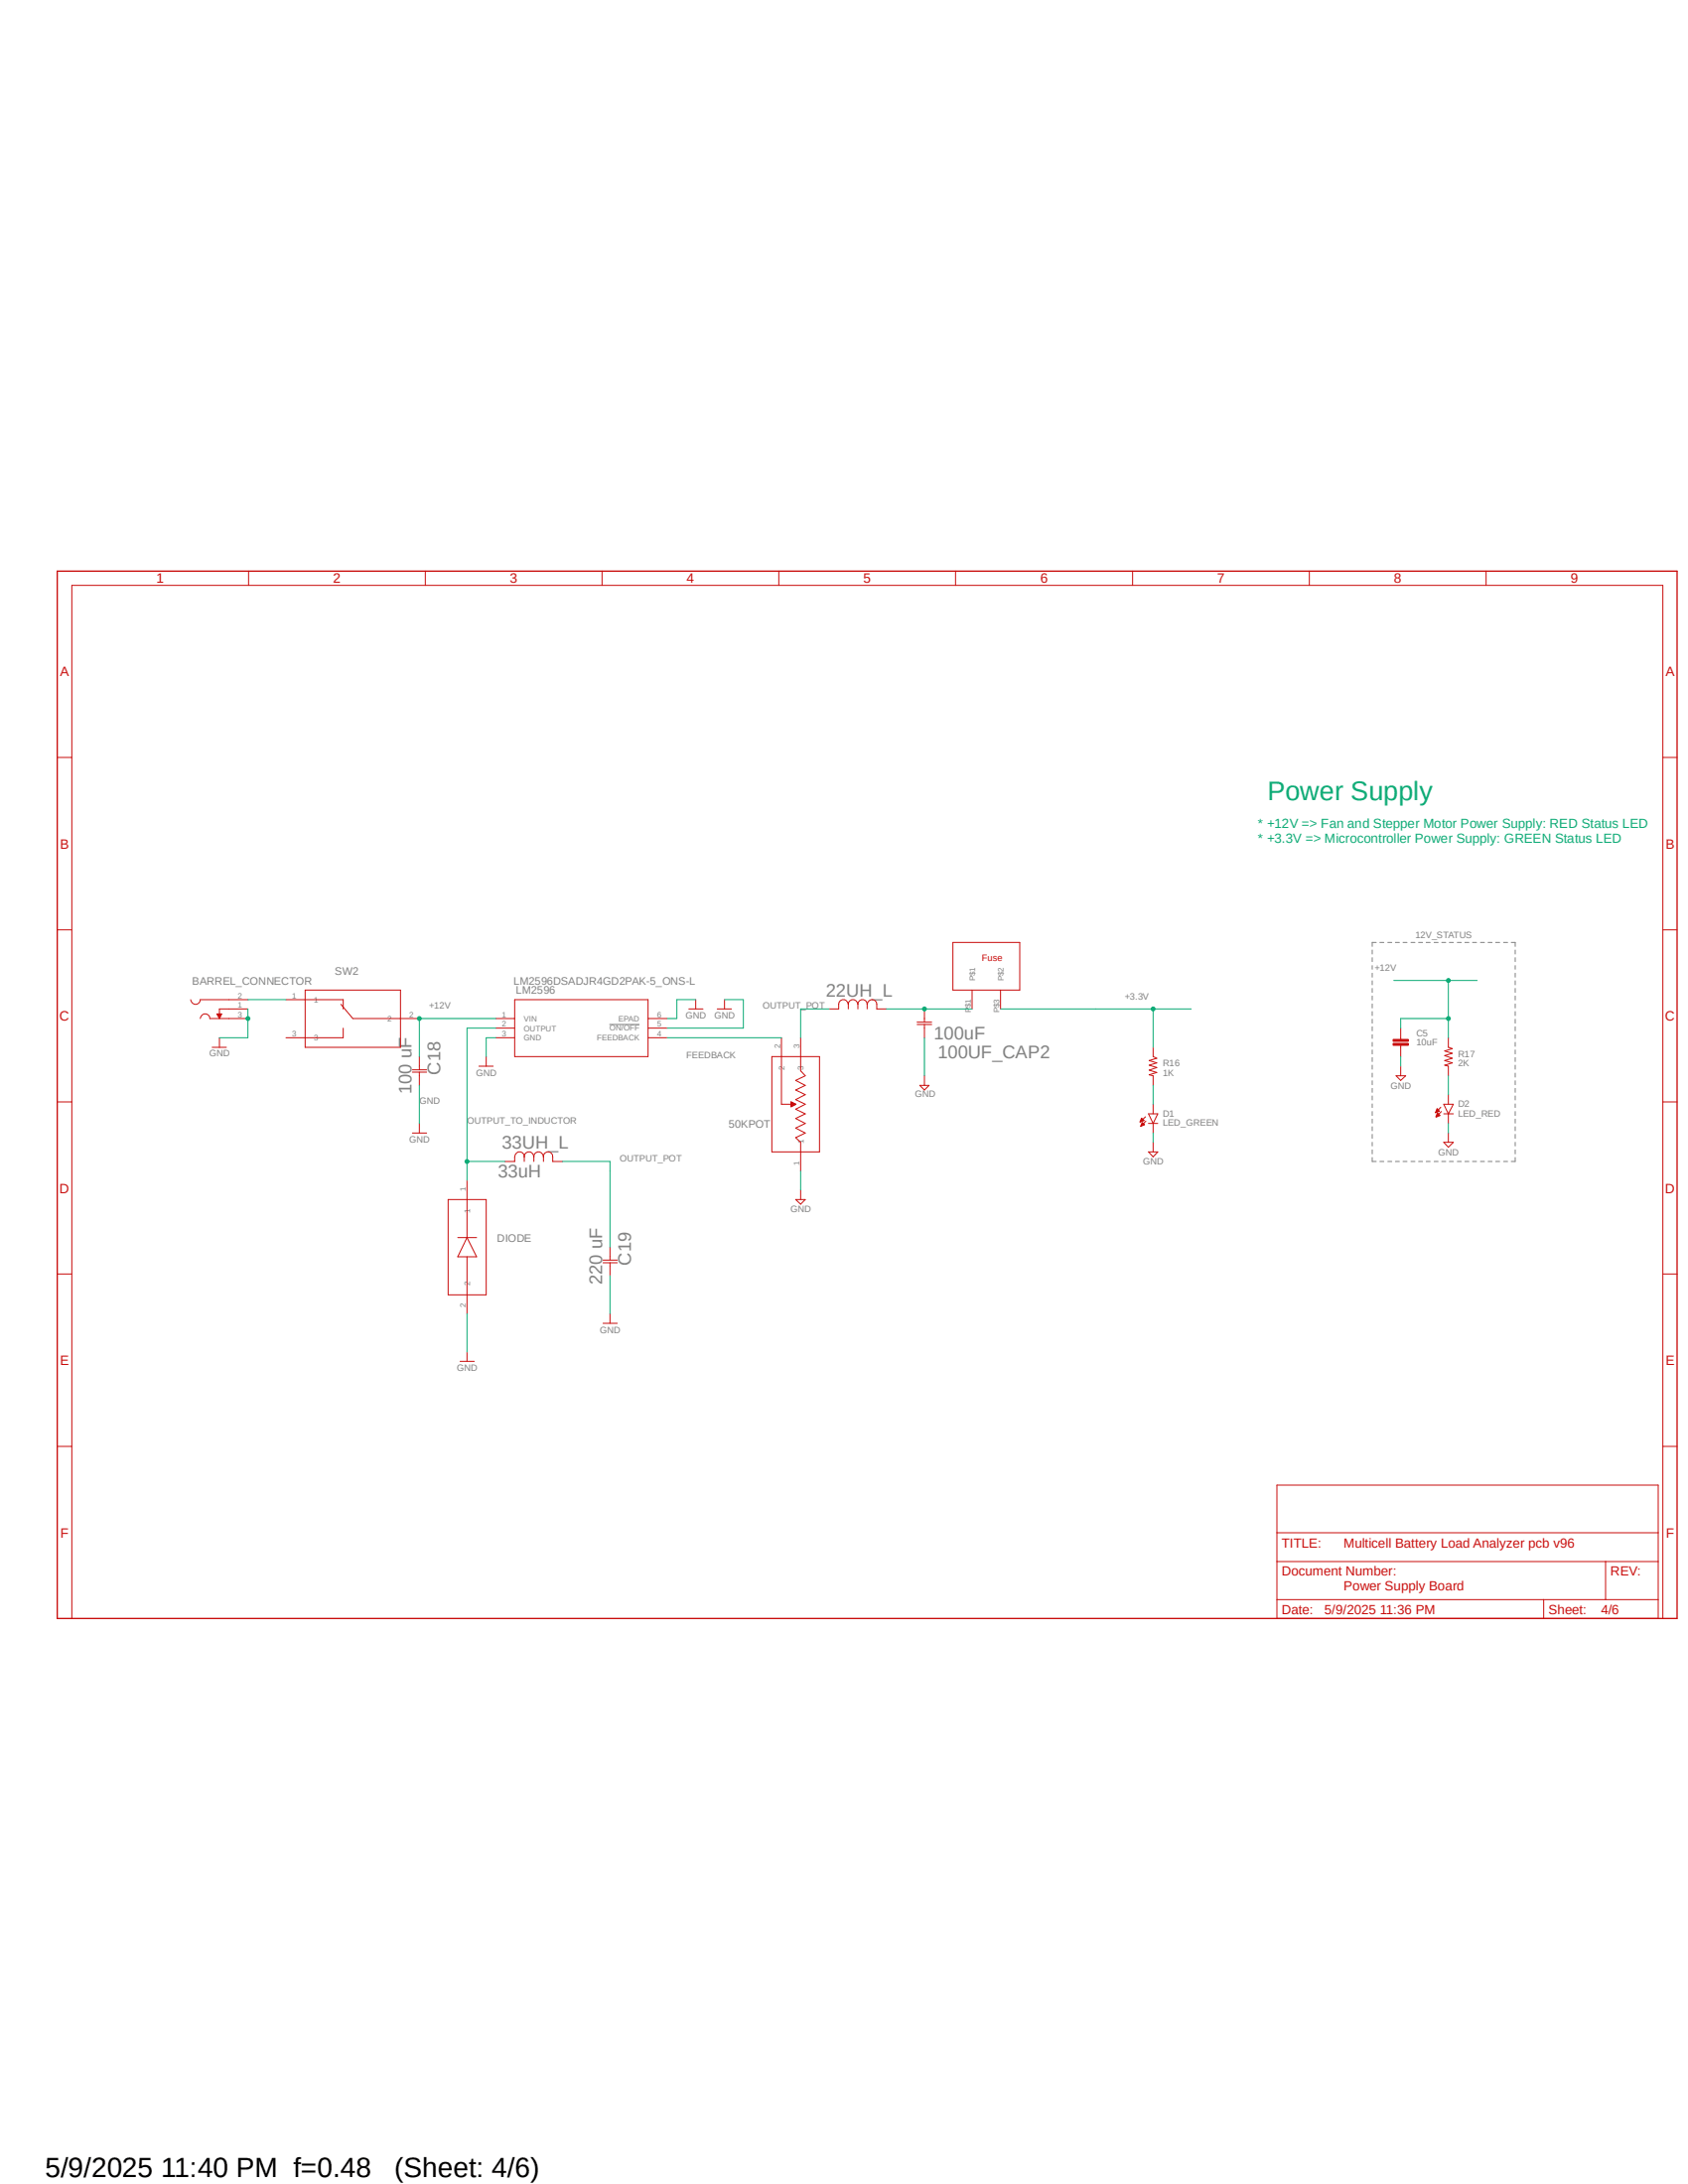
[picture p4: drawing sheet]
<svg xmlns="http://www.w3.org/2000/svg" width="216mm" height="279mm" viewBox="0 0 216 279" stroke-linecap="round" stroke-linejoin="round" font-family="sans-serif">
<path d="M7.1 72.9l207.6 134.5M214.7 72.9l-207.6 134.5" fill="none" stroke="#fff" stroke-width=".13"/>
<g fill="none" stroke="#808080" stroke-width=".13">
<path d="M77.9 131.1h3.9M175.5 121.5v.5M175.5 122.5v.5M175.5 123.5v.5M175.5 124.5v.5M175.5 125.5v.5M175.5 126.4v.6M175.5 127.4v.5M175.5 128.4v.5M175.5 129.4v.5M175.5 130.4v.5M175.5 131.4v.5"/>
<path d="M175.5 132.4v.4M175.5 133.3v.6M175.5 134.3v.5M175.5 135.3v.5M175.5 136.3v.5M175.5 137.3v.5M175.5 138.3v.5M175.5 139.2v.5M176 120.6h-.5v.5M176.5 120.6h.5M177.5 120.6h.5M178.5 120.6h.5"/>
<path d="M179.5 120.6h.5M180.5 120.6h.5M181.4 120.6h.5M182.4 120.6h.5M183.4 120.6h.5M184.4 120.6h.5M185.4 120.6h.5M186.4 120.6h.5M187.4 120.6h.5M188.3 120.6h.5M189.4 120.6h.5M190.3 120.6h.5"/>
<path d="M191.3 120.6h.5M192.3 120.6h.5M193.3 120.6h.5v.5M193.8 121.5v.5M193.8 122.5v.5M193.8 123.5v.5M193.8 124.5v.5M193.8 125.5v.5M193.8 126.4v.6M193.8 127.4v.5M193.8 128.4v.5M193.8 129.4v.5"/>
<path d="M193.8 130.4v.5M193.8 131.4v.5M193.8 132.4v.4M193.8 133.3v.6M193.8 134.3v.5M193.8 135.3v.5M193.8 136.3v.5M193.8 137.3v.5M193.8 138.3v.5M193.8 139.2v.5M175.5 140.2v.5M175.5 141.2v.5"/>
<path d="M175.5 142.2v.5M175.5 143.2v.5M175.5 144.1v.6M175.5 145.1v.5M175.5 146.1v.5M175.5 147.1v.5M175.5 148.1v.5h.5M176.5 148.6h.5M177.5 148.6h.5M178.5 148.6h.5M179.5 148.6h.5M180.5 148.6h.5"/>
<path d="M181.4 148.6h.5M182.4 148.6h.5M183.4 148.6h.5M184.4 148.6h.5M185.4 148.6h.5M186.4 148.6h.5M187.4 148.6h.5M188.3 148.6h.5M189.4 148.6h.5M190.3 148.6h.5M191.3 148.6h.5M192.3 148.6h.5"/>
<path d="M193.8 140.2v.5M193.8 141.2v.5M193.8 142.2v.5M193.8 143.2v.5M193.8 144.1v.6M193.8 145.1v.5M193.8 146.1v.5M193.8 147.1v.5M193.8 148.1v.5h-.5"/>
</g>
<path d="M7.3 73.1h207.2v134h-207.2z" fill="none" stroke="#c90d0c" stroke-width=".17"/>
<g fill="none" stroke="#c90d0c" stroke-width=".13">
<path d="M31.8 73.1v1.8M54.4 73.1v1.8M77 73.1v1.8M99.6 73.1v1.8M122.2 73.1v1.8M144.9 73.1v1.8M167.5 73.1v1.8M190.1 73.1v1.8M7.3 96.9h1.9M212.7 96.9h1.8M7.3 119h1.9M212.7 119h1.8"/>
<path d="M147.5 134v1.2l.5 .2-1 .3 1 .3-1 .3 1 .3-1 .3 1 .3-1 .3 .5 .1v1.3M179.2 132.8v.2M179.2 133.7v.3M185.3 132.8v1.2l.5 .2-1 .3 1 .2-1 .3 1 .4-1 .3 1 .3-1 .3 .5 .1v1.2M7.3 141h1.9M146.9 147.4h1.2l-.6 .6zM147.5 146.1v1.3M184.7 146.1h1.2l-.6 .7zM185.3 144.9v1.2M212.7 141h1.8M7.3 163h1.9M212.7 163h1.8"/>
<path d="M7.3 185h1.9M163.3 190h48.8v17.1h-48.8zM163.3 199.8h48.8M163.3 196.1h48.8M205.4 199.8v4.8M212.7 185h1.8M9.2 207.1v-132.2h203.5v132.2M163.3 204.6h48.8M197.4 204.6v2.5"/>
</g>
<path d="M178.2 133.5h1.9v.2h-1.9z" fill-rule="evenodd" fill="#c90d0c"/>
<path d="M178.2 133.5h1.9v.2h-1.9z" fill="none" stroke="#c90d0c" stroke-width=".13"/>
<path d="M178.2 133h1.9v.2h-1.9z" fill-rule="evenodd" fill="#c90d0c"/>
<path d="M178.2 133h1.9v.2h-1.9zM178.6 137.6h1.2l-.6 .6zM179.2 131.5v1.3M179.2 134v1.2M179.2 136.4v1.2M146.5 142.9l-.7 .6M146.6 143.4l-.7 .7M146.9 142.5h1.2l-.6 1.2zM146.9 143.7h1.2M147.5 141.3v1.2M147.5 143.7v1.2" fill="none" stroke="#c90d0c" stroke-width=".13"/>
<path d="M146 143l.3 .3-.5 .3z" fill-rule="evenodd" fill="#c90d0c"/>
<path d="M146 143l.3 .3-.5 .3z" fill="none" stroke="#c90d0c" stroke-width=".13"/>
<path d="M146.1 143.6l.3 .3-.5 .2z" fill-rule="evenodd" fill="#c90d0c"/>
<path d="M146.1 143.6l.3 .3-.5 .2zM184.3 141.6l-.7 .7M184.4 142.2l-.7 .7M184.7 141.3h1.2l-.6 1.2zM184.7 142.5h1.2M185.3 140v1.3M185.3 142.5v1.2" fill="none" stroke="#c90d0c" stroke-width=".13"/>
<path d="M183.8 141.8l.3 .4-.5 .2z" fill-rule="evenodd" fill="#c90d0c"/>
<path d="M183.8 141.8l.3 .4-.5 .2z" fill="none" stroke="#c90d0c" stroke-width=".13"/>
<path d="M183.9 142.4l.3 .3-.5 .2z" fill-rule="evenodd" fill="#c90d0c"/>
<g fill="none" stroke="#c90d0c" stroke-width=".13">
<path d="M31.7 127.9h-6.1a.61 .61 0 0 1-.6 .6 .61 .61 0 0 1-.6-.6M31.7 130.3h-4.9a.61 .61 0 0 0-.6-.6 .61 .61 0 0 0-.6 .6M31.7 129.1h-3.6v.6M52.7 136.9h1.9M52.7 137.2h1.9M53.6 135.2v1.7M53.6 137.2v1.7M61.3 136.4h1.8M62.2 135.2v1.2M63.4 130.3h2.4M63.4 131.5h2.4M63.4 132.8h2.4"/>
<path d="M65.8 127.9h17.1v7.3h-17.1zM82.9 130.3h2.4M82.9 131.5h2.4M82.9 132.8h2.4M91.7 129.1h1.9M92.7 127.9v1.2M52.7 144.9h1.9M53.6 143.7v1.2M78 159.6v1.6M183.9 142.4l.3 .3-.5 .2zM58.8 174.2h1.9M59.7 173v1.2"/>
<path d="M77.1 169.3h1.9M77.1 161.2h1.9M77.1 161.5h1.9M78 161.5v1.7M78 168.1v1.2"/>
</g>
<path d="M27.7 129.7h.7l-.3 .6z" fill-rule="evenodd" fill="#c90d0c"/>
<g fill="none" stroke="#c90d0c" stroke-width=".13">
<path d="M27.1 134h1.9M27.7 129.7h.7l-.3 .6zM28.1 132.8v1.2M88.1 129.1h1.8M89 127.9v1.2M98.7 135.2h6.1v12.2h-6.1zM99.9 132.8v8.5h1.3M102.4 132.8v4.2l.6 .6-1.2 .6 1.2 .7-1.2 .5 1.2 .6-1.2 .7 1.2 .6-1.2 .6 1.2 .6-1.2 .6 1.2 .6-1.2 .6 1.2 .6-1.2 .6 .6 .6v3.7M57.3 153.5h4.9v12.2h-4.9zM58.5 158.3h2.5M59.7 151v7.3M59.7 158.3l1.3 2.5h-2.5z"/>
<path d="M101.2 141l.6 .3-.6 .3zM59.7 160.8v7.3"/>
</g>
<path d="M101.2 141l.6 .3-.6 .3z" fill-rule="evenodd" fill="#c90d0c"/>
<g fill="none" stroke="#c90d0c" stroke-width=".13">
<path d="M36.6 127.9h7.3v1.2M39 126.7h12.2v7.3h-12.2zM43.6 128.5l1.5 1.8h8.5M43.9 131.5v1.3h-7.3M108.5 128.5v.6M108.5 128.5a.61 .61 0 0 0-.6-.6 .61 .61 0 0 0-.6 .6v.6h-1.3M108.5 128.5a.61 .61 0 0 1 .6-.6 .61 .61 0 0 1 .6 .6M109.7 128.5v.6M109.7 128.5a.59 .59 0 0 1 .6-.6 .59 .59 0 0 1 .6 .6M110.9 128.5a.61 .61 0 0 1 .6-.6 .61 .61 0 0 1 .6 .6v.6h1.3M110.9 128.5v.6M117.3 130.8h1.9"/>
<path d="M117.3 131.1h1.9M117.6 138.9h1.2l-.6 .5zM118.2 129.1v1.7M118.2 131.1v1.7M118.2 137.6v1.3M121.9 120.6h8.5v6.1h-8.5zM124.3 126.7v2.4M128 126.7v2.4M67.1 148a.62 .62 0 0 1 .6-.7 .62 .62 0 0 1 .6 .7M67.1 148a.62 .62 0 0 0-.7-.7 .62 .62 0 0 0-.6 .7v.6h-1.2M67.1 148v.6M68.3 148v.6"/>
<path d="M68.3 148a.62 .62 0 0 1 .6-.7 .62 .62 0 0 1 .6 .7M69.5 148v.6M69.5 148a.6 .6 0 0 1 .6-.7 .6 .6 0 0 1 .6 .7v.6h1.2M101.2 141l.6 .3-.6 .3zM101.8 153.5h1.2l-.6 .6zM102.4 152.2v1.3"/>
</g>
<path d="M31.7 129.1v3.7h-3.6M53.6 138.9v4.8M63.4 132.8h-1.2v2.4M89 127.9h-2.4v2.4h-1.3M92.7 127.9h2.4v3.6h-9.8M179.2 135.2v1.2M147.5 144.9v1.2M185.3 143.7v1.2M59.7 168.1v4.9M78 163.2v4.9" fill="none" stroke="#0dab76" stroke-width=".13"/>
<circle cx="31.7" cy="130.3" r=".25" fill="#0dab76"/>
<g fill="none" stroke="#0dab76" stroke-width=".13">
<path d="M118.2 132.8v4.8M147.5 138.9v2.4M178.3 125.4h10.6M185.3 125.4v7.4M185.3 137.6v2.4M185.3 130.3h-6.1v1.2M102.4 149.8v2.4"/>
<circle cx="31.7" cy="130.3" r=".25"/>
</g>
<circle cx="185.3" cy="130.3" r=".25" fill="#0dab76"/>
<circle cx="185.3" cy="130.3" r=".25" fill="none" stroke="#0dab76" stroke-width=".13"/>
<circle cx="185.3" cy="125.4" r=".25" fill="#0dab76"/>
<g fill="none" stroke="#0dab76" stroke-width=".13">
<path d="M63.4 130.3h-9.8v4.9"/>
<circle cx="185.3" cy="125.4" r=".25"/>
</g>
<circle cx="53.6" cy="130.3" r=".25" fill="#0dab76"/>
<g fill="none" stroke="#0dab76" stroke-width=".13">
<path d="M63.4 131.5h-3.7v19.5M59.7 148.6h4.9"/>
<circle cx="53.6" cy="130.3" r=".25"/>
</g>
<circle cx="59.7" cy="148.6" r=".25" fill="#0dab76"/>
<g fill="none" stroke="#0dab76" stroke-width=".13">
<path d="M31.7 127.9h4.9M85.3 132.8h14.6M113.4 129.1h10.9"/>
<circle cx="59.7" cy="148.6" r=".25"/>
</g>
<circle cx="118.2" cy="129.1" r=".25" fill="#0dab76"/>
<g fill="none" stroke="#0dab76" stroke-width=".13">
<path d="M128 129.1h24.4M147.5 129.1v4.9"/>
<circle cx="118.2" cy="129.1" r=".25"/>
</g>
<circle cx="147.5" cy="129.1" r=".25" fill="#0dab76"/>
<g fill="none" stroke="#0dab76" stroke-width=".13">
<path d="M106 129.1h-3.6v3.7M71.9 148.6h6.1v11"/>
<circle cx="147.5" cy="129.1" r=".25"/>
</g>
<g font-size="3.6">
<text x="5.8" y="278.6">5/9/2025 11:40 PM f=0.48</text>
<text x="50.5" y="278.6">(Sheet: 4/6)</text>
</g>
<text font-size="3.4" fill="#0dab76" x="162.1" y="102.3">Power Supply</text>
<g font-size="2.3" fill="#808080">
<text x="105.6" y="127.5">22UH_L</text>
<text x="56.3" y="137.5" transform="rotate(-90 56.3 137.5)">C18</text>
<text x="119.4" y="133">100uF</text>
<text x="119.9" y="135.4">100UF_CAP2</text>
<text x="52.6" y="140" transform="rotate(-90 52.6 140)">100 uF</text>
<text x="64.2" y="147">33UH_L</text>
<text x="63.7" y="150.6">33uH</text>
<text x="80.7" y="161.9" transform="rotate(-90 80.7 161.9)">C19</text>
<text x="77" y="164.3" transform="rotate(-90 77 164.3)">220 uF</text>
</g>
<g font-size="1.7" fill="#c90d0c">
<text x="20" y="74.6">1</text>
<text x="42.6" y="74.6">2</text>
<text x="65.2" y="74.6">3</text>
<text x="87.8" y="74.6">4</text>
<text x="110.4" y="74.6">5</text>
<text x="133.1" y="74.6">6</text>
<text x="155.7" y="74.6">7</text>
<text x="178.3" y="74.6">8</text>
<text x="200.9" y="74.6">9</text>
<text x="7.7" y="86.5">A</text>
<text x="213.1" y="86.5">A</text>
<text x="7.7" y="108.5">B</text>
<text x="213.1" y="108.5">B</text>
<text x="7.6" y="130.6">C</text>
<text x="213" y="130.6">C</text>
<text x="7.6" y="152.6">D</text>
<text x="213" y="152.6">D</text>
<text x="7.7" y="174.7">E</text>
<text x="213.1" y="174.7">E</text>
<text x="7.7" y="196.7">F</text>
<text x="164" y="197.9">TITLE:</text>
<text x="171.9" y="197.9">Multicell Battery Load Analyzer pcb v96</text>
<text x="213.1" y="196.7">F</text>
<text x="164" y="201.6">Document Number:</text>
<text x="171.9" y="203.4">Power Supply Board</text>
<text x="206" y="201.6">REV:</text>
<text x="164" y="206.5">Date:</text>
<text x="169.4" y="206.5">5/9/2025 11:36 PM</text>
<text x="198.1" y="206.5">Sheet:</text>
<text x="204.8" y="206.5">4/6</text>
</g>
<g font-size="1.7" fill="#0dab76">
<text x="160.9" y="106">* +12V =&gt; Fan and Stepper Motor Power Supply: RED Status LED</text>
<text x="160.9" y="107.8">* +3.3V =&gt; Microcontroller Power Supply: GREEN Status LED</text>
</g>
<g font-size="1.4" fill="#808080">
<text x="24.6" y="125.9">BARREL_CONNECTOR</text>
<text x="42.8" y="124.7">SW2</text>
<text x="65.7" y="125.9">LM2596DSADJR4GD2PAK-5_ONS-L</text>
<text x="66" y="127.2">LM2596</text>
<text x="93.2" y="144.2">50KPOT</text>
<text x="63.6" y="158.8">DIODE</text>
</g>
<g font-size="1.2" fill="#808080">
<text x="181" y="120">12V_STATUS</text>
<text x="175.8" y="124.2">+12V</text>
<text x="54.9" y="129.1">+12V</text>
<text x="87.7" y="130.3">GND</text>
<text x="91.4" y="130.3">GND</text>
<text x="97.5" y="129.1">OUTPUT_POT</text>
<text x="143.8" y="127.9">+3.3V</text>
<text x="26.8" y="135.2">GND</text>
<text x="60.9" y="137.6">GND</text>
<text x="87.8" y="135.4">FEEDBACK</text>
<text x="148.7" y="137.6">1K</text>
<text x="148.7" y="136.4">R16</text>
<text x="181.1" y="133.8">10uF</text>
<text x="181.1" y="132.5">C5</text>
<text x="186.5" y="136.4">2K</text>
<text x="186.5" y="135.2">R17</text>
<text x="53.6" y="141.3">GND</text>
<text x="59.7" y="143.7">OUTPUT_TO_INDUCTOR</text>
<text x="117" y="140.4">GND</text>
<text x="148.7" y="142.9">D1</text>
<text x="177.8" y="139.3">GND</text>
<text x="186.5" y="142.9">LED_RED</text>
<text x="186.5" y="141.6">D2</text>
<text x="52.3" y="146.1">GND</text>
<text x="79.2" y="148.6">OUTPUT_POT</text>
<text x="146.2" y="149">GND</text>
<text x="148.7" y="144.1">LED_GREEN</text>
<text x="183.9" y="147.8">GND</text>
<text x="101.1" y="155.1">GND</text>
<text x="76.7" y="170.5">GND</text>
<text x="58.4" y="175.4">GND</text>
</g>
<text font-size="1.2" fill="#c90d0c" x="125.6" y="122.9">Fuse</text>
<g font-size="1" fill="#808080">
<text x="124.7" y="125.5" transform="rotate(-90 124.7 125.5)">P$1</text>
<text x="128.4" y="125.5" transform="rotate(-90 128.4 125.5)">P$2</text>
<text x="30.4" y="128.9">1</text>
<text x="30.4" y="130.1">3</text>
<text x="30.4" y="127.7">2</text>
<text x="37.3" y="127.7">1</text>
<text x="40.1" y="128.2">1</text>
<text x="49.5" y="130.7">2</text>
<text x="52.3" y="130.1">2</text>
<text x="64.2" y="130.1">1</text>
<text x="64.2" y="131.4">2</text>
<text x="67" y="130.7">VIN</text>
<text x="67" y="131.9">OUTPUT</text>
<text x="77.9" y="131.9">ON/OFF</text>
<text x="79.1" y="130.7">EPAD</text>
<text x="84" y="131.4">5</text>
<text x="84" y="130.1">6</text>
<text x="124.2" y="129.6" transform="rotate(-90 124.2 129.6)">P$1</text>
<text x="127.8" y="129.6" transform="rotate(-90 127.8 129.6)">P$3</text>
<text x="37.3" y="132.6">3</text>
<text x="40.1" y="133.1">3</text>
<text x="64.2" y="132.6">3</text>
<text x="67" y="133.1">GND</text>
<text x="76.3" y="133.1">FEEDBACK</text>
<text x="84" y="132.6">4</text>
<text x="99.8" y="134.1" transform="rotate(-90 99.8 134.1)">2</text>
<text x="100.3" y="136.9" transform="rotate(-90 100.3 136.9)">2</text>
<text x="102.2" y="134.1" transform="rotate(-90 102.2 134.1)">3</text>
<text x="102.7" y="136.9" transform="rotate(-90 102.7 136.9)">3</text>
<text x="102.2" y="149.1" transform="rotate(-90 102.2 149.1)">1</text>
<text x="102.8" y="146.3" transform="rotate(-90 102.8 146.3)">1</text>
<text x="59.6" y="152.4" transform="rotate(-90 59.6 152.4)">1</text>
<text x="60.1" y="155.2" transform="rotate(-90 60.1 155.2)">1</text>
<text x="59.6" y="167.3" transform="rotate(-90 59.6 167.3)">2</text>
<text x="60.1" y="164.5" transform="rotate(-90 60.1 164.5)">2</text>
</g>
</svg>
